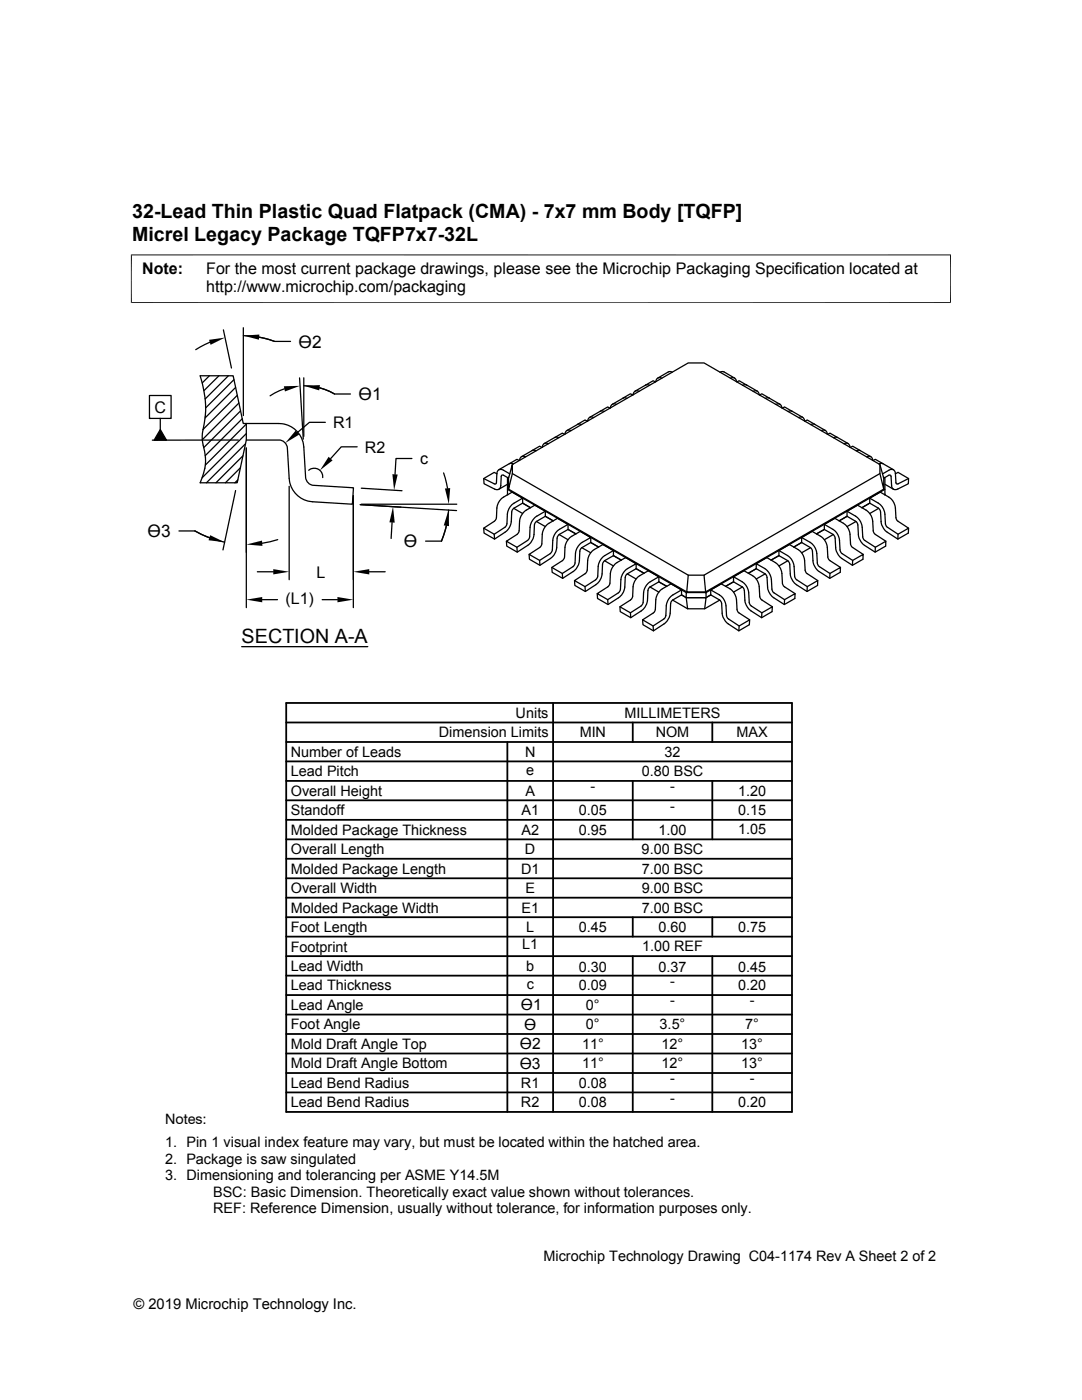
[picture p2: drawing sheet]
<svg xmlns="http://www.w3.org/2000/svg" width="216mm" height="279mm" viewBox="0 0 216 279" stroke-linecap="round" stroke-linejoin="round" font-family="sans-serif">
<g fill="none" stroke="#000" stroke-width=".25">
<path d="M29.8 78.9h4.3v4.6h-4.3zM39.9 75h6.6l2 9.5h.6v3.3l-1.8 8.6h-7.4a9.8 9.8 0 0 0 .6-7.6 8.3 8.3 0 0 1 .3-4.4 18.8 18.8 0 0 0-.9-9.4zM41.8 75l-1.5 1.4M41.9 68.3l-2.8 1.5M43.7 75l-3 3M44.6 65.8l1.6 7.6M45.6 75l-4.7 4.6M46.7 75.8l-5.7 5.6M47 77.3l-6.1 6.1M47.3 78.9l-6.8 6.8M48.6 67a18 18 0 0 1 6.2 1.1h3.2M48.6 65.4v17.5"/>
<path d="M51.7 67.3l3.1 .8M56.7 77.6l-2.8 1.4M59.8 75.4l.7 12.2M60.6 77a12.4 12.4 0 0 1 6.2 1.6h3.1M60.6 75.4v11.7M63.8 77.4l2.9 1.2M125.1 79.5l-.6-.1-2.3 1.3M126.3 78.8l-.5-.2-1.5 .8M127.5 78.1a.77 .77 0 0 0-.8 0 .77 .77 0 0 0-.4 .7M129.6 76.9l-.4-.1-.4 .1-2.1 1.2M130.8 76.2l-.5-.2-1.4 .8M132.1 75.5a.79 .79 0 0 0-1.2 .7"/>
<path d="M134.2 74.3l-.5-.2-.4 .1-2 1.3M143.7 74.3l.4-.2 .4 .1 2.1 1.3M145.8 75.5a.77 .77 0 0 1 .8-.1 .77 .77 0 0 1 .4 .8M147 76.2l.5-.2 1.4 .8M148.2 76.9l.4-.1 .4 .1 2.1 1.2M150.3 78.1a.77 .77 0 0 1 .8 0 .77 .77 0 0 1 .4 .7M151.6 78.8l.4-.2 1.5 .8M152.7 79.5l.7-.1 2.2 1.3M29.8 83.5h.1M32 85.7l1.2 2.1h-2.4zM32 83.5v2.2M47 97.9l-2.5 11.8"/>
<path d="M47.5 95.8l-.6 .6M47.6 87.8h-17.2M47.7 80.4l-7.3 7.4M48 93.4l-3 3M48 82l-7.3 7.3M48.3 83.6l-7.3 7.3M48.5 91l-5.4 5.4M49 88.6l-7.8 7.8M49.1 84.5h6.5a5 5 0 0 1 5 4.7l.4 6.1a1.73 1.73 0 0 0 1.6 1.6l7.9 .4-.2 3.3-7.9-.5a5 5 0 0 1-4.7-4.6l-.4-6.1a1.72 1.72 0 0 0-1.7-1.6h-6.5M49.1 86.5l-8.8 8.8M49.1 84.6l-8.1 8.2M49.1 89.4v31.9"/>
<path d="M57.7 97v18.7M61.6 93.9a1.7 1.7 0 0 1 1.9-.3 1.7 1.7 0 0 1 .9 1.7M64.9 84.3h-3.2l-2.4 2M70.5 98.9v22.4M71.3 89.2h-3.2l-2.1 2.3M72.1 97.4l8.1 .5M82.2 91.5h-3.2l-.2 3.2M88.5 94.4l.8 3.1M99.1 94.6l-.5-.3-2.1 1.2 .1 1 2.1 1.1a.79 .79 0 0 0 .8 0 .79 .79 0 0 0 .4-.7l.2-2 .4-.1 .8 .5M99.1 94.5a.8 .8 0 0 1 .5-.8 .8 .8 0 0 1 .9 .2l1.2 .7M99.1 94.5v1.8l-.2 .3-2.4-1.1M101.3 98.7h.1"/>
<path d="M101.3 97.7l35.6 20.6M101.3 96.6l-1.8 1M101.5 97.6l35.5 20.5M101.5 95.2l-.2 .2v3.3M102.2 94.5l35.1 20.3M102.2 92.7v1.8l-.7 3.1v-2.2zM102.2 92.7l35.1-20.3h3.2l35.1 20.3 .7 2.7v2.2l-.7-3.1v-1.8M102.4 92.6l-.4-.1h-.4l-2.1 1.2M103.6 91.9l-.5-.2-1.4 .8M104.3 99.4v1l-1.7 1-.4 .4-.3 3-.4 .7-.5 .5-2.3 1.6-2.1-1.2-.1-1M104.9 91.2a.78 .78 0 0 0-.8-.1 .78 .78 0 0 0-.4 .8M107 90l-.7-.1-2.2 1.2"/>
<path d="M108.1 89.3l-.4-.3-1.5 .9M109.4 88.6a.77 .77 0 0 0-.8-.1 .77 .77 0 0 0-.4 .8M111.5 87.4l-.4-.2-.4 .1-2.1 1.2M112.7 86.7l-.5-.3-1.5 .9M113.9 85.9a.79 .79 0 0 0-1.2 .7M116 84.7l-.6-.1-2.3 1.3M117.2 84.1l-.5-.3-1.4 .9M118.5 83.3a.77 .77 0 0 0-.9 0 .77 .77 0 0 0-.3 .7M120.6 82.1l-.5-.1-.3 .1-2.1 1.2M121.7 81.4l-.4-.2-1.5 .9M123 80.7a.78 .78 0 0 0-.8 0 .78 .78 0 0 0-.4 .7M154.8 80.7a.77 .77 0 0 1 .8 0 .77 .77 0 0 1 .4 .7"/>
<path d="M156.1 81.4l.4-.2 1.5 .9M157.2 82.1l.5-.1 .4 .1 2.1 1.2M159.3 83.3a.77 .77 0 0 1 .9 0 .77 .77 0 0 1 .3 .7M160.6 84.1l.5-.3 1.4 .9M161.8 84.7l.6-.1 2.3 1.3M163.9 85.9a.78 .78 0 0 1 .8 0 .78 .78 0 0 1 .4 .7M165.1 86.7l.5-.3 1.5 .9M166.3 87.4l.5-.2 .3 .1 2.1 1.2M168.4 88.6a.77 .77 0 0 1 .8-.1 .77 .77 0 0 1 .4 .8M169.7 89.3l.4-.3 1.5 .9M170.8 90l.7-.1 2.3 1.2M172.9 91.2a.78 .78 0 0 1 .9-.1 .78 .78 0 0 1 .3 .8"/>
<path d="M173.5 99.4l1.8 1 .8 .8 .4 1.1 .2 2.3 .3 .6 2.2 1.4 2.1-1.2v1l-2.1 1.2-2.4-1.6-.5-.5-.5-1.1-.2-2.6-.3-.4-1.8-1v-1l2.1-1.2 1.8 1 .8 .8 .4 1.1 .2 2.3 .2 .4 2.3 1.6M174.2 91.9l.5-.2 1.4 .8M175.4 92.6l.4-.1h.4l2.1 1.2M175.6 94.5l-35.1 20.3 .3 3.3 35.5-20.5M176.3 95.2l.3 .2v3.3M176.6 96.6l1.7 1M176.6 98.7h-.1M176.6 98.7h.1M178.7 94.5a.79 .79 0 0 0-.5-.8 .79 .79 0 0 0-.8 .2l-1.3 .7M178.7 94.6l.5-.3 2.1 1.2v1l-2.2 1.1a.78 .78 0 0 1-.8 0 .78 .78 0 0 1-.4-.7l-.1-2-.4-.1-.9 .5M178.7 94.5l.1 1.9 .2 .2 2.3-1.1M35.7 106h3.2a20.2 20.2 0 0 0 5.9 2.2"/>
<path d="M38.9 106l2.9 1.3M51.4 114.1h3.1M52.3 119.7h3.1M55.4 107.7l-3.1 .7M64.3 119.7h3M72.1 100.6h19M73.7 114.1h3.2M78.2 104.3l-.2 3.2M80 101.2l-8.1-.5 19.2 1.2M89.1 104.9l-1 3.1M89.5 101.8a19.1 19.1 0 0 1-1.4 6.2h-3.2M98.6 106.6l2.2-1.4 .3-.4 .2-2.5 .5-1.1 .5-.6 2-1.2-2.1-1.2-2 1.2-.5 .6-.5 1.1-.2 2.5-.4 .4-2.1 1.4 2.1 1.2 .1 1"/>
<path d="M102.5 101.5l1.8 1M103.1 109.2l2.2-1.3 .3-.5 .2-2.5 .5-1.1 .5-.6 2-1.2-2.1-1.2-1.9 1.2-.6 .6-.5 1.1-.2 2.5-.3 .5-2.2 1.3 2.1 1.2 .1 1M104.3 100.4l1.6 .9M107 104.1l1.8 1M107.7 111.8l2.1-1.3 .3-.5 .2-2.5 .5-1.1 .6-.6 1.9-1.2-2-1.2-2 1.2-.6 .6-.5 1.1-.2 2.5-.3 .5-2.1 1.3 2.1 1.2v1M108.8 103l1.6 .9M108.8 102v1l-1.7 1-.4 .5-.3 2.9-.3 .7-.6 .6-2.3 1.5-2.1-1.2-.1-1M111.6 106.7l1.7 1M112.2 114.4l2.1-1.3 .4-.4 .2-2.5 .5-1.2 .5-.6 2-1.1-2.1-1.3-2 1.2-.5 .6-.5 1.1-.2 2.6-.4 .4-2.1 1.3 2.1 1.2 .1 1M113.3 104.6v1.1l-1.7 .9-.3 .5-.4 2.9-.3 .7-.8 .8-2.1 1.3-2.1-1.2v-1M113.3 105.7l1.6 .9M116.1 109.3l1.8 1"/>
<path d="M116.7 117.1l2.2-1.4 .3-.4 .2-2.5 .5-1.2 .5-.6 2-1.1-2.1-1.2-2 1.1-.5 .6-.5 1.1-.2 2.6-.3 .3-2.2 1.5 2.1 1.2 .1 .9M117.9 108.3l1.5 .9M117.9 107.3v1l-1.7 1-.4 .4-.3 2.9-.4 .7-.5 .6-2.3 1.5-2.1-1.2-.1-1M120.6 111.9l1.8 1M121.3 119.7l2.1-1.4 .3-.4 .2-2.5 .3-.8 .5-.7 2.2-1.4-2.1-1.2-1.9 1.1-.6 .6-.5 1.2-.2 2.5-.3 .4-2.1 1.4 2.1 1.2v1M122.4 109.9v1l-1.7 1-.4 .4-.3 2.9-.3 .7-.8 .8-2.1 1.3-2.1-1.2-.1-.9M122.4 110.9l1.6 .9M125.2 114.5l1.7 1M126.9 113.5l1.6 .9M126.9 112.5v1l-1.7 1-.4 .4-.3 3-.3 .6-.5 .6-2.4 1.6-2.1-1.3v-.9M129.7 117.1l1.8 1.1M131.5 115.1v1l-1.8 1.1-.3 .3-.3 2.9-.4 .7-.7 .8-2.1 1.4-2.1-1.2-.1-1"/>
<path d="M131.5 116.1l1.5 .9M134.2 119.8l3 1.7M136 118.7l.9 .6M136 117.7v1l-1.7 1-.4 .4-.2 2.6-.3 .7-.7 1-2.3 1.5-2.1-1.2-.1-1M136.9 118.3h4l35.7-20.6-35.7 20.6v1h-4zM136.9 119.3h4l-.3 2.2h-3.4zM140.5 114.8h-3.2l-.3 3.3h3.8M141.8 117.7l1.8 1 .7 .8 .5 1.1 .2 2.3 .3 .6 2.2 1.4 2.1-1.2-.1 1-2.1 1.2-2.3-1.5-.5-.6-.5-1.1-.2-2.6-.3-.4-1.8-1v-1l2.1-1.2 1.7 1 .8 .8 .5 1.1 .2 2.3 .1 .4 2.4 1.6M141.8 118.7l-.9 .6M143.6 119.8l-3 1.7M146.4 115.1l1.7 1 .8 .8 .5 1.1 .1 2.3 .3 .6 2.2 1.4 2.1-1.2v1l-2.1 1.2-2.1-1.4-.8-.7-.4-.8-.2-2.5-.2-.6-1.9-1.2v-1l2-1.2 1.8 1 .8 .8 .4 1.1 .3 2.5 .3 .4 2.1 1.4M146.4 116.1l-1.6 .9"/>
<path d="M148.1 117.1l-1.7 1.1M150.9 113.5l-1.6 .9M150.9 112.5l1.7 1 .8 .8 .5 1.1 .1 2.3 .4 .6 2.1 1.4 2.1-1.2v.9l-2.1 1.2-2.3-1.5-.9-1.3-.3-2.9-.4-.4-1.7-1v-1l2.1-1.2 1.7 1 .8 .7 .5 1.2 .1 2.3 .2 .4 2.3 1.6M152.7 114.5l-1.8 1M155.4 109.9l1.7 1 .8 .7 .5 1.2 .2 2.3 .3 .6 2.2 1.4 2.1-1.2-.1 .9-2.1 1.2-2.1-1.3-.7-.8-.4-.7-.2-2.6-.2-.5-2-1.2v-1l2.1-1.2 1.7 1 .8 .7 .5 1.1 .2 2.4 .1 .4 2.4 1.6M155.4 110.9l-1.5 .9M156.5 119.7v.9M157.2 111.9l-1.8 1M160 108.3l-1.6 .9M160 107.3l1.7 .9 .8 .8 .4 1.2 .2 2.3 .3 .5 2.2 1.4 2.1-1.2v1l-2.1 1.2-2.4-1.5-.5-.6-.5-1.1-.2-2.5-.3-.4-1.7-1v-1l2.1-1.3 1.7 1 .8 .8 .4 1.1 .2 2.4 .2 .3 2.3 1.6M161.1 117.1l-.1 .9M161.7 109.3l-1.7 1"/>
<path d="M164.5 104.6l1.7 1 .8 .8 .5 1.1 .1 2.4 .4 .5 2.1 1.4 2.1-1.2v1l-2.1 1.2-2.1-1.3-.8-.8-.3-.8-.3-2.5-.2-.5-1.9-1.2v-1.1l2.1-1.2 1.7 1 .8 .8 .5 1.1 .1 2.3 .2 .4 2.3 1.6M164.5 105.7l-1.6 .9M165.6 114.4v1M166.3 106.7l-1.8 1M169 103l-1.6 .9M169 102l1.7 1 .8 .8 .5 1.1 .1 2.3 .4 .6 2.2 1.4 2.1-1.2-.1 1-2.1 1.2-2.3-1.5-.5-.6-.5-1.1-.2-2.5-.4-.5-1.7-1v-1l2.1-1.2 1.7 1 .8 .8 .5 1.1 .1 2.3 .2 .4 2.4 1.6M170.1 111.8v1M170.8 104.1l-1.8 1M173.5 100.4l-1.5 .9M174.7 109.2l-.1 1M175.3 101.5l-1.8 1M179.2 106.6v1"/>
<path d="M48.2 129.1h25.2M125.8 122.3l2.1-1.4 .4-.4 .2-2.5 .5-1.1 .5-.6 2-1.2-2.1-1.2-2 1.2-.6 .6-.4 1.1-.2 2.2-.2 .5-2.3 1.6 2.1 1.2 .1 1M130.3 124.9l2.4-1.6 .2-.5 .1-2.2 .5-1.1 .5-.6 2-1.2-2.1-1.2-2 1.2-.5 .6-.5 1.1-.1 2.2-.2 .5-2.4 1.6 2.1 1.2 .1 1M147.5 124.9l-.1 1M152 122.3v1"/>
</g>
<path d="M26.1 50.9h163.7M26.2 50.8v9.7M189.7 50.8v9.7M26.1 60.4h163.7" fill="none" stroke="#000" stroke-width=".2"/>
<g fill="none" stroke="#000" stroke-width=".36">
<path d="M57.1 159.7h100.9M57.1 155.9h100.9M57.1 152h100.9M57.1 148.1h100.9M57.1 144.2h100.9M57.1 140.3h100.9v81.6h-100.9zM101.2 148.1v73.8M110.4 140.3v81.6M126.3 144.2v3.9M126.3 155.9v11.6M142.1 144.2v3.9M142.1 155.9v11.6"/>
<path d="M57.1 171.4h100.9M57.1 167.5h100.9M57.1 163.6h100.9M57.1 179.2h100.9M57.1 175.3h100.9M57.1 186.9h100.9M57.1 194.7h100.9M57.1 183h100.9M57.1 190.8h100.9M57.1 198.6h100.9M126.3 183v3.9M126.3 190.8v31.1"/>
<path d="M142.1 183v3.9M142.1 190.8v31.1M57.1 206.4h100.9M57.1 202.5h100.9M57.1 214.1h100.9M57.1 210.2h100.9M57.1 218h100.9"/>
</g>
<g fill="#000">
<path d="M41.7 67.8l3.2-.4-2.9 1.4zM48.6 67l3.2-.2-.1 1zM56.6 77.1l3.3-.1-3 1.1zM60.6 77l3.2-.1-.1 1zM32 85.7l1.2 2.1h-2.4zM59 85.9l.7 .8-2.8 1.7zM65.6 91.2l.8 .7-2.6 2zM78.3 94.6l1.1 .1-.8 3.1zM88.8 97.5l1-.1-.2 3.2zM41.9 106.8l2.9 1.4-3.2-.4zM49.1 119.7l3.2-.6v1.1zM49.1 108.7l3.2-.8 .1 1z"/>
<path d="M54.5 113.6l3.2 .5-3.2 .5zM67.3 119.1l3.2 .6-3.2 .5zM70.5 114.1l3.2-.5v1zM78.4 101.1l.4 3.2-1.1-.1zM89.5 101.8l.1 3.2-1.1-.1z"/>
</g>
<g font-size="3.9">
<text x="26.4" y="43.5">32-Lead Thin Plastic Quad Flatpack (CMA) - 7x7 mm Body [TQFP]</text>
<text x="26.4" y="48">Micrel Legacy Package TQFP7x7-32L</text>
<text x="48.2" y="128.2">SECTION A-A</text>
</g>
<g font-size="3.5">
<text x="59.6" y="69.4">ϴ2</text>
<text x="71.5" y="79.8">ϴ1</text>
<text x="29.5" y="107.2">ϴ3</text>
<text x="80.6" y="109.2">ϴ</text>
</g>
<g font-size="3.2">
<text x="28.4" y="54.6">Note:</text>
<text x="41.1" y="58.3">http://www.microchip.com/packaging</text>
<text x="41.1" y="54.6">For the most current package drawings, please see the Microchip Packaging Specification located at</text>
<text x="30.8" y="82.4">C</text>
<text x="66.5" y="85.4">R1</text>
<text x="72.8" y="90.3">R2</text>
<text x="83.8" y="92.6">c</text>
<text x="63.2" y="115.3">L</text>
<text x="57" y="120.5">(L1)</text>
</g>
<g font-size="3.1">
<text x="103.9" y="201.7">ϴ1</text>
<text x="103.7" y="209.4">ϴ2</text>
<text x="104.6" y="205.5">ϴ</text>
<text x="103.7" y="213.3">ϴ3</text>
</g>
<g font-size="2.9">
<text x="102.9" y="143.3">Units</text>
<text x="124.6" y="143.3">MILLIMETERS</text>
<text x="87.6" y="147.2">Dimension Limits</text>
<text x="115.7" y="147.2">MIN</text>
<text x="130.8" y="147.2">NOM</text>
<text x="147" y="147.2">MAX</text>
<text x="58" y="151">Number of Leads</text>
<text x="58" y="154.9">Lead Pitch</text>
<text x="104.8" y="151">N</text>
<text x="105" y="154.6">e</text>
<text x="128" y="154.9">0.80 BSC</text>
<text x="132.6" y="151">32</text>
<text x="58" y="158.8">Overall Height</text>
<text x="104.8" y="158.8">A</text>
<text x="117.8" y="157.9">-</text>
<text x="133.7" y="161.8">-</text>
<text x="133.7" y="157.9">-</text>
<text x="147.3" y="158.8">1.20</text>
<text x="58" y="166.6">Molded Package Thickness</text>
<text x="58" y="162.7">Standoff</text>
<text x="104.1" y="162.7">A1</text>
<text x="104.1" y="166.6">A2</text>
<text x="115.5" y="166.6">0.95</text>
<text x="115.5" y="162.7">0.05</text>
<text x="131.4" y="166.6">1.00</text>
<text x="147.3" y="166.4">1.05</text>
<text x="147.3" y="162.7">0.15</text>
<text x="58" y="170.5">Overall Length</text>
<text x="104.7" y="170.5">D</text>
<text x="128" y="170.5">9.00 BSC</text>
<text x="58" y="174.4">Molded Package Length</text>
<text x="58" y="178.2">Overall Width</text>
<text x="104" y="174.4">D1</text>
<text x="104.8" y="178.2">E</text>
<text x="128" y="174.4">7.00 BSC</text>
<text x="128" y="178.2">9.00 BSC</text>
<text x="58" y="182.1">Molded Package Width</text>
<text x="104" y="182.1">E1</text>
<text x="128" y="182.1">7.00 BSC</text>
<text x="58" y="186">Foot Length</text>
<text x="58" y="189.9">Footprint</text>
<text x="104.2" y="189.3">L1</text>
<text x="105" y="186">L</text>
<text x="115.5" y="186">0.45</text>
<text x="128.1" y="189.9">1.00 REF</text>
<text x="131.4" y="186">0.60</text>
<text x="147.3" y="186">0.75</text>
<text x="58" y="193.8">Lead Width</text>
<text x="58" y="197.7">Lead Thickness</text>
<text x="105" y="193.8">b</text>
<text x="105.1" y="197.4">c</text>
<text x="115.5" y="197.7">0.09</text>
<text x="115.5" y="193.9">0.30</text>
<text x="131.4" y="193.9">0.37</text>
<text x="133.7" y="196.8">-</text>
<text x="147.3" y="193.9">0.45</text>
<text x="147.3" y="197.7">0.20</text>
<text x="58" y="201.6">Lead Angle</text>
<text x="116.9" y="201.5">0°</text>
<text x="133.7" y="200.7">-</text>
<text x="149.6" y="200.7">-</text>
<text x="58" y="205.4">Foot Angle</text>
<text x="58" y="209.3">Mold Draft Angle Top</text>
<text x="116.1" y="209.3">11°</text>
<text x="116.9" y="205.4">0°</text>
<text x="131.6" y="205.4">3.5°</text>
<text x="132" y="209.4">12°</text>
<text x="147.9" y="209.3">13°</text>
<text x="148.7" y="205.4">7°</text>
<text x="58" y="213.2">Mold Draft Angle Bottom</text>
<text x="116.1" y="213.2">11°</text>
<text x="132" y="213.2">12°</text>
<text x="147.9" y="213.2">13°</text>
<text x="58" y="217.1">Lead Bend Radius</text>
<text x="58" y="221">Lead Bend Radius</text>
<text x="104" y="217.1">R1</text>
<text x="104" y="221">R2</text>
<text x="115.5" y="217.1">0.08</text>
<text x="115.5" y="221">0.08</text>
<text x="133.7" y="216.2">-</text>
<text x="133.7" y="220.1">-</text>
<text x="147.3" y="221">0.20</text>
<text x="149.6" y="216.2">-</text>
<text x="32.9" y="224.3">Notes:</text>
<text x="32.9" y="228.9">1. Pin 1 visual index feature may vary, but must be located within the hatched area.</text>
<text x="32.9" y="232.2">2. Package is saw singulated</text>
<text x="32.9" y="235.5">3. Dimensioning and tolerancing per ASME Y14.5M</text>
<text x="42.5" y="238.8">BSC: Basic Dimension. Theoretically exact value shown without tolerances.</text>
<text x="42.5" y="242.2">REF: Reference Dimension, usually without tolerance, for information purposes only.</text>
<text x="108.4" y="251.7">Microchip Technology Drawing C04-1174 Rev A Sheet 2 of 2</text>
<text x="26.6" y="261.3">© 2019 Microchip Technology Inc.</text>
</g>
</svg>
